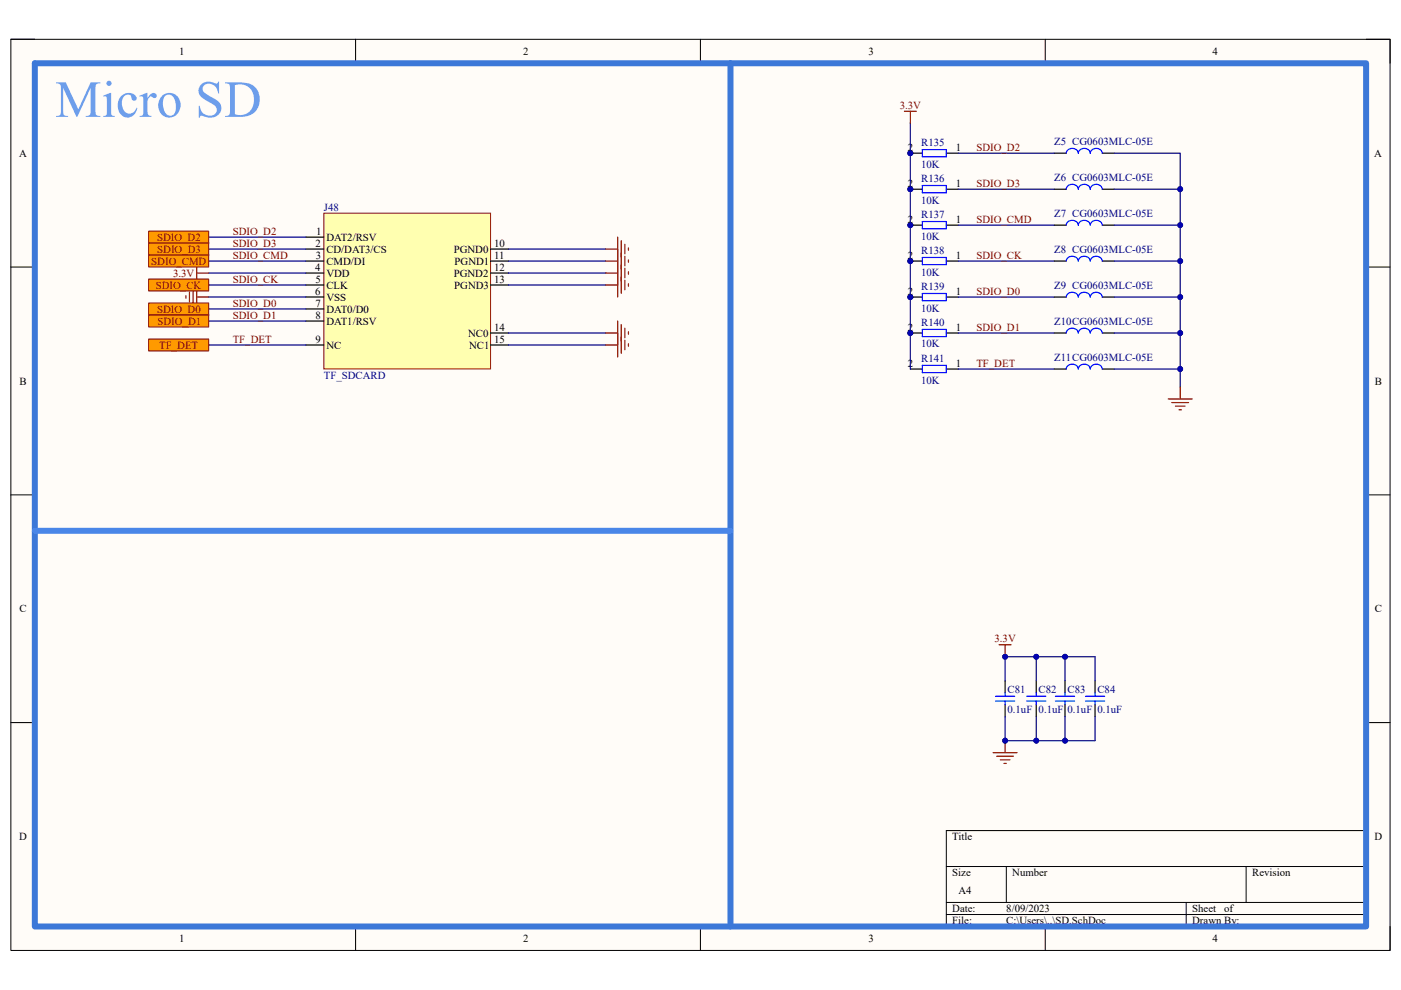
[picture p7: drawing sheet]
<svg xmlns="http://www.w3.org/2000/svg" width="297mm" height="210mm" viewBox="0 0 297 210" stroke-linecap="round" stroke-linejoin="round" font-family="sans-serif">
<path d="M2.3 8.3h292.4v193.3h-292.4z" fill="#fffcf8"/>
<path d="M2.3 8.3h292.4v193.3h-292.4z" fill="none" stroke="#000" stroke-width=".21"/>
<path d="M7.4 13.4h282.2v183.1h-282.2z" fill="#fffcf8"/>
<g fill="none" stroke="#000" stroke-width=".21">
<path d="M2.3 8.3h5.1M7.4 13.4h282.2v183.1h-282.2zM75.4 8.3v5.1M148.5 8.3v5.1M221.6 8.3v5.1M289.6 8.3h5.1v5.1M2.3 56.6h5.1M289.6 56.6h5.1M2.3 105h5.1M289.6 105h5.1M2.3 153.3h5.1M289.6 153.3h5.1"/>
<path d="M289.6 176.2h-89v20.3M75.4 196.5v5.1M148.5 196.5v5.1M200.6 183.8h89M200.6 191.4h89M200.6 194h89M213.4 183.8v7.6M221.6 196.5v5.1M251.5 191.4v5.1M264.2 183.8v7.6M294.7 196.5v5.1"/>
</g>
<path d="M68.7 45.2h35.3v33.1h-35.3z" fill="#ffffb0"/>
<path d="M68.7 45.2h35.3v33.1h-35.3z" fill="none" stroke="#800000" stroke-width=".21"/>
<g fill="none" stroke="#000" stroke-width=".25">
<path d="M223.5 32.5h2.6M233.7 32.5h2.5M64.9 50.3h3.8M64.9 52.8h3.8M64.9 55.4h3.8M64.9 57.9h3.8M104 52.8h3.8M104 55.4h3.8M104 57.9h3.8M64.9 60.5h3.8M64.9 63h3.8M64.9 65.5h3.8"/>
<path d="M64.9 68.1h3.8M64.9 73.2h3.8M104 60.5h3.8M104 73.2h3.8M104 70.6h3.8"/>
</g>
<g fill="none" stroke="#000080" stroke-width=".25">
<path d="M44.3 50.3h20.6M44.3 52.8h20.6M44.3 55.4h20.6M44.3 57.9h20.6M107.8 52.8h20.6M107.8 55.4h20.6M107.8 57.9h20.6M44.3 60.5h20.6M44.3 63h20.6M44.3 65.5h20.6M44.3 68.1h20.6M44.3 73.2h20.6"/>
<path d="M107.8 60.5h20.6M107.8 73.2h20.6M107.8 70.6h20.6"/>
</g>
<g fill="none" stroke="#800000" stroke-width=".25">
<path d="M41.7 57.9h2.6M41.7 56.6v2.6M128.4 52.8h2.6v5.1M128.4 55.4h2.6v5.1h-2.6M128.4 57.9h2.6v5.1M131 50.3v5.1M131.7 51.1v11.1M132.5 51.8v2M132.5 54.4v2M132.5 56.9v2M132.5 59.4v2.1M133.2 52.6v.5"/>
<path d="M133.2 55.1v.5M133.2 57.7v.5M39.4 62.7v.5M40.2 62v2M40.9 61.2v3.6M41.7 63h2.6M41.7 60.5v5M128.4 70.6h2.6v5.1M131 68.1v5.1h-2.6M131.7 68.9v6.1M132.5 69.6v2M132.5 72.2v2"/>
<path d="M133.2 60.2v.5M133.2 70.4v.5M133.2 72.9v.5"/>
</g>
<path d="M226.1 32.5a1.32 1.32 0 0 1 1.2-1 1.32 1.32 0 0 1 1.3 1 1.3 1.3 0 0 1 1.3-1 1.3 1.3 0 0 1 1.3 1 1.3 1.3 0 0 1 1.2-1 1.3 1.3 0 0 1 1.3 1" fill="none" stroke="#00f" stroke-width=".25"/>
<circle cx="193" cy="32.5" r=".51" fill="#000080"/>
<circle cx="193" cy="32.5" r=".51" fill="none" stroke="#000080" stroke-width=".21"/>
<path d="M193 32.5h2.6M200.6 32.5h2.6" fill="none" stroke="#000" stroke-width=".25"/>
<circle cx="193" cy="32.5" r=".51" fill="#000080"/>
<circle cx="193" cy="32.5" r=".51" fill="none" stroke="#000080" stroke-width=".21"/>
<path d="M195.6 31.7h5v1.6h-5zM226.1 40.1a1.31 1.31 0 0 1 1.2-1 1.31 1.31 0 0 1 1.3 1 1.3 1.3 0 0 1 1.3-1 1.3 1.3 0 0 1 1.3 1 1.3 1.3 0 0 1 1.2-1 1.3 1.3 0 0 1 1.3 1" fill="none" stroke="#00f" stroke-width=".25"/>
<path d="M203.2 32.5h20.3" fill="none" stroke="#000080" stroke-width=".25"/>
<path d="M223.5 40.1h2.6M233.7 40.1h2.5" fill="none" stroke="#000" stroke-width=".25"/>
<circle cx="193" cy="40.1" r=".51" fill="#000080"/>
<circle cx="193" cy="40.1" r=".51" fill="none" stroke="#000080" stroke-width=".21"/>
<path d="M193 40.1h2.6M200.6 40.1h2.6" fill="none" stroke="#000" stroke-width=".25"/>
<circle cx="193" cy="40.1" r=".51" fill="#000080"/>
<circle cx="193" cy="40.1" r=".51" fill="none" stroke="#000080" stroke-width=".21"/>
<path d="M195.6 39.3h5v1.6h-5z" fill="none" stroke="#00f" stroke-width=".25"/>
<path d="M236.2 40.1h14" fill="none" stroke="#000080" stroke-width=".25"/>
<circle cx="250.2" cy="40.1" r=".51" fill="#000080"/>
<circle cx="250.2" cy="40.1" r=".51" fill="none" stroke="#000080" stroke-width=".21"/>
<path d="M203.2 40.1h20.3" fill="none" stroke="#000080" stroke-width=".25"/>
<path d="M223.5 47.8h2.6M233.7 47.8h2.5" fill="none" stroke="#000" stroke-width=".25"/>
<path d="M226.1 47.8a1.32 1.32 0 0 1 1.2-1.1 1.32 1.32 0 0 1 1.3 1.1 1.3 1.3 0 0 1 1.3-1.1 1.3 1.3 0 0 1 1.3 1.1 1.3 1.3 0 0 1 1.2-1.1 1.3 1.3 0 0 1 1.3 1.1" fill="none" stroke="#00f" stroke-width=".25"/>
<circle cx="193" cy="47.8" r=".51" fill="#000080"/>
<circle cx="193" cy="47.8" r=".51" fill="none" stroke="#000080" stroke-width=".21"/>
<path d="M193 47.8h2.6M200.6 47.8h2.6" fill="none" stroke="#000" stroke-width=".25"/>
<circle cx="193" cy="47.8" r=".51" fill="#000080"/>
<circle cx="193" cy="47.8" r=".51" fill="none" stroke="#000080" stroke-width=".21"/>
<path d="M195.6 47h5v1.5h-5z" fill="none" stroke="#00f" stroke-width=".25"/>
<path d="M236.2 47.8h14" fill="none" stroke="#000080" stroke-width=".25"/>
<circle cx="250.2" cy="47.8" r=".51" fill="#000080"/>
<circle cx="250.2" cy="47.8" r=".51" fill="none" stroke="#000080" stroke-width=".21"/>
<path d="M203.2 47.8h20.3" fill="none" stroke="#000080" stroke-width=".25"/>
<path d="M223.5 55.4h2.6M233.7 55.4h2.5" fill="none" stroke="#000" stroke-width=".25"/>
<path d="M226.1 55.4a1.32 1.32 0 0 1 1.2-1 1.32 1.32 0 0 1 1.3 1 1.3 1.3 0 0 1 1.3-1 1.3 1.3 0 0 1 1.3 1 1.3 1.3 0 0 1 1.2-1 1.3 1.3 0 0 1 1.3 1" fill="none" stroke="#00f" stroke-width=".25"/>
<circle cx="193" cy="55.4" r=".51" fill="#000080"/>
<circle cx="193" cy="55.4" r=".51" fill="none" stroke="#000080" stroke-width=".21"/>
<path d="M193 55.4h2.6M200.6 55.4h2.6" fill="none" stroke="#000" stroke-width=".25"/>
<circle cx="193" cy="55.4" r=".51" fill="#000080"/>
<circle cx="193" cy="55.4" r=".51" fill="none" stroke="#000080" stroke-width=".21"/>
<path d="M195.6 54.6h5v1.5h-5z" fill="none" stroke="#00f" stroke-width=".25"/>
<path d="M236.2 55.4h14" fill="none" stroke="#000080" stroke-width=".25"/>
<circle cx="250.2" cy="55.4" r=".51" fill="#000080"/>
<circle cx="250.2" cy="55.4" r=".51" fill="none" stroke="#000080" stroke-width=".21"/>
<path d="M203.2 55.4h20.3" fill="none" stroke="#000080" stroke-width=".25"/>
<path d="M223.5 63h2.6M233.7 63h2.5" fill="none" stroke="#000" stroke-width=".25"/>
<path d="M226.1 63a1.32 1.32 0 0 1 1.2-1 1.32 1.32 0 0 1 1.3 1 1.3 1.3 0 0 1 1.3-1 1.3 1.3 0 0 1 1.3 1 1.3 1.3 0 0 1 1.2-1 1.3 1.3 0 0 1 1.3 1" fill="none" stroke="#00f" stroke-width=".25"/>
<circle cx="193" cy="63" r=".51" fill="#000080"/>
<circle cx="193" cy="63" r=".51" fill="none" stroke="#000080" stroke-width=".21"/>
<path d="M193 63h2.6M200.6 63h2.6" fill="none" stroke="#000" stroke-width=".25"/>
<circle cx="193" cy="63" r=".51" fill="#000080"/>
<circle cx="193" cy="63" r=".51" fill="none" stroke="#000080" stroke-width=".21"/>
<path d="M195.6 62.3h5v1.5h-5z" fill="none" stroke="#00f" stroke-width=".25"/>
<path d="M236.2 63h14" fill="none" stroke="#000080" stroke-width=".25"/>
<circle cx="250.2" cy="63" r=".51" fill="#000080"/>
<circle cx="250.2" cy="63" r=".51" fill="none" stroke="#000080" stroke-width=".21"/>
<path d="M203.2 63h20.3" fill="none" stroke="#000080" stroke-width=".25"/>
<path d="M223.5 70.6h2.6M233.7 70.6h2.5" fill="none" stroke="#000" stroke-width=".25"/>
<path d="M226.1 70.6a1.32 1.32 0 0 1 1.2-1 1.32 1.32 0 0 1 1.3 1 1.3 1.3 0 0 1 1.3-1 1.3 1.3 0 0 1 1.3 1 1.3 1.3 0 0 1 1.2-1 1.3 1.3 0 0 1 1.3 1" fill="none" stroke="#00f" stroke-width=".25"/>
<circle cx="193" cy="70.6" r=".51" fill="#000080"/>
<circle cx="193" cy="70.6" r=".51" fill="none" stroke="#000080" stroke-width=".21"/>
<path d="M193 70.6h2.6M200.6 70.6h2.6" fill="none" stroke="#000" stroke-width=".25"/>
<circle cx="193" cy="70.6" r=".51" fill="#000080"/>
<circle cx="193" cy="70.6" r=".51" fill="none" stroke="#000080" stroke-width=".21"/>
<path d="M195.6 69.9h5v1.5h-5z" fill="none" stroke="#00f" stroke-width=".25"/>
<path d="M236.2 70.6h14" fill="none" stroke="#000080" stroke-width=".25"/>
<circle cx="250.2" cy="70.6" r=".51" fill="#000080"/>
<circle cx="250.2" cy="70.6" r=".51" fill="none" stroke="#000080" stroke-width=".21"/>
<path d="M203.2 70.6h20.3M236.2 78.3h14" fill="none" stroke="#000080" stroke-width=".25"/>
<path d="M193 78.3h2.6M200.6 78.3h2.6M223.5 78.3h2.6M233.7 78.3h2.5" fill="none" stroke="#000" stroke-width=".25"/>
<path d="M195.6 77.5h5v1.5h-5zM226.1 78.3a1.31 1.31 0 0 1 1.2-1.1 1.31 1.31 0 0 1 1.3 1.1 1.3 1.3 0 0 1 1.3-1.1 1.3 1.3 0 0 1 1.3 1.1 1.3 1.3 0 0 1 1.2-1.1 1.3 1.3 0 0 1 1.3 1.1" fill="none" stroke="#00f" stroke-width=".25"/>
<circle cx="250.2" cy="78.3" r=".51" fill="#000080"/>
<circle cx="250.2" cy="78.3" r=".51" fill="none" stroke="#000080" stroke-width=".21"/>
<path d="M193 26.1v52.2M203.2 78.3h20.3" fill="none" stroke="#000080" stroke-width=".25"/>
<circle cx="193" cy="70.6" r=".51" fill="#000080"/>
<circle cx="193" cy="70.6" r=".51" fill="none" stroke="#000080" stroke-width=".21"/>
<circle cx="193" cy="63" r=".51" fill="#000080"/>
<circle cx="193" cy="63" r=".51" fill="none" stroke="#000080" stroke-width=".21"/>
<circle cx="193" cy="55.4" r=".51" fill="#000080"/>
<circle cx="193" cy="55.4" r=".51" fill="none" stroke="#000080" stroke-width=".21"/>
<circle cx="193" cy="47.8" r=".51" fill="#000080"/>
<circle cx="193" cy="47.8" r=".51" fill="none" stroke="#000080" stroke-width=".21"/>
<circle cx="193" cy="40.1" r=".51" fill="#000080"/>
<circle cx="193" cy="40.1" r=".51" fill="none" stroke="#000080" stroke-width=".21"/>
<circle cx="193" cy="32.5" r=".51" fill="#000080"/>
<circle cx="193" cy="32.5" r=".51" fill="none" stroke="#000080" stroke-width=".21"/>
<path d="M236.2 32.5h14v49.6" fill="none" stroke="#000080" stroke-width=".25"/>
<circle cx="250.2" cy="40.1" r=".51" fill="#000080"/>
<circle cx="250.2" cy="40.1" r=".51" fill="none" stroke="#000080" stroke-width=".21"/>
<circle cx="250.2" cy="47.8" r=".51" fill="#000080"/>
<circle cx="250.2" cy="47.8" r=".51" fill="none" stroke="#000080" stroke-width=".21"/>
<circle cx="250.2" cy="55.4" r=".51" fill="#000080"/>
<circle cx="250.2" cy="55.4" r=".51" fill="none" stroke="#000080" stroke-width=".21"/>
<circle cx="250.2" cy="63" r=".51" fill="#000080"/>
<circle cx="250.2" cy="63" r=".51" fill="none" stroke="#000080" stroke-width=".21"/>
<circle cx="250.2" cy="70.6" r=".51" fill="#000080"/>
<circle cx="250.2" cy="70.6" r=".51" fill="none" stroke="#000080" stroke-width=".21"/>
<circle cx="250.2" cy="78.3" r=".51" fill="#000080"/>
<circle cx="250.2" cy="78.3" r=".51" fill="none" stroke="#000080" stroke-width=".21"/>
<path d="M191.7 23.6h2.6M193 23.6v2.5M247.7 84.6h5.1M248.5 85.4h3.5M249.2 86.1h2M250 86.9h.5M250.2 82.1v2.5" fill="none" stroke="#800000" stroke-width=".25"/>
<path d="M31.5 64.3h12.8v2.5h-12.8z" fill="#ff9a00"/>
<path d="M31.5 64.3h12.8v2.5h-12.8z" fill="none" stroke="#800000" stroke-width=".21"/>
<path d="M31.5 49h12.8v2.6h-12.8z" fill="#ff9a00"/>
<path d="M31.5 49h12.8v2.6h-12.8z" fill="none" stroke="#800000" stroke-width=".21"/>
<path d="M31.5 51.6h12.8v2.5h-12.8z" fill="#ff9a00"/>
<path d="M31.5 51.6h12.8v2.5h-12.8z" fill="none" stroke="#800000" stroke-width=".21"/>
<path d="M31.5 54.1h12.8v2.5h-12.8z" fill="#ff9a00"/>
<path d="M31.5 54.1h12.8v2.5h-12.8z" fill="none" stroke="#800000" stroke-width=".21"/>
<path d="M31.5 59.2h12.8v2.5h-12.8z" fill="#ff9a00"/>
<path d="M31.5 59.2h12.8v2.5h-12.8z" fill="none" stroke="#800000" stroke-width=".21"/>
<path d="M31.5 66.8h12.8v2.6h-12.8z" fill="#ff9a00"/>
<path d="M31.5 66.8h12.8v2.6h-12.8z" fill="none" stroke="#800000" stroke-width=".21"/>
<path d="M31.5 71.9h12.8v2.5h-12.8z" fill="#ff9a00"/>
<path d="M31.5 71.9h12.8v2.5h-12.8z" fill="none" stroke="#800000" stroke-width=".21"/>
<path d="M154.9 13.4h-147.5v183.1h282.2v-183.1h-134.7v183.1" fill="none" stroke="#3c78d8" stroke-width="1.3"/>
<path d="M7.4 112.6h147.5" fill="none" stroke="#4a86e8" stroke-width="1.3"/>
<path d="M213.1 144.4v2.5M213.1 149.5v2.5M219.7 144.4v2.5M219.7 149.5v2.5M225.8 144.4v2.5M225.8 149.5v2.5M232.2 144.4v2.5M232.2 149.5v2.5" fill="none" stroke="#000" stroke-width=".25"/>
<g fill="none" stroke="#00f" stroke-width=".25">
<path d="M211.1 147.7h4M211.1 148.7h4M213.1 146.9v.8M213.1 148.7v.8M217.7 147.7h4M217.7 148.7h4M219.7 146.9v.8M219.7 148.7v.8M223.8 147.7h4M223.8 148.7h4M225.8 146.9v.8M225.8 148.7v.8"/>
<path d="M230.1 147.7h4.1M230.1 148.7h4.1M232.2 146.9v.8M232.2 148.7v.8"/>
</g>
<path d="M213.1 152v5.1h19.1" fill="none" stroke="#000080" stroke-width=".25"/>
<circle cx="213.1" cy="157.1" r=".51" fill="#000080"/>
<circle cx="213.1" cy="157.1" r=".51" fill="none" stroke="#000080" stroke-width=".21"/>
<circle cx="219.7" cy="157.1" r=".51" fill="#000080"/>
<circle cx="219.7" cy="157.1" r=".51" fill="none" stroke="#000080" stroke-width=".21"/>
<circle cx="225.8" cy="157.1" r=".51" fill="#000080"/>
<circle cx="225.8" cy="157.1" r=".51" fill="none" stroke="#000080" stroke-width=".21"/>
<path d="M219.5 139.3h-6.4v5.1" fill="none" stroke="#000080" stroke-width=".25"/>
<circle cx="213.1" cy="139.3" r=".51" fill="#000080"/>
<circle cx="213.1" cy="139.3" r=".51" fill="none" stroke="#000080" stroke-width=".21"/>
<path d="M219.7 139.3h12.5" fill="none" stroke="#000080" stroke-width=".25"/>
<circle cx="219.7" cy="139.3" r=".51" fill="#000080"/>
<circle cx="219.7" cy="139.3" r=".51" fill="none" stroke="#000080" stroke-width=".21"/>
<circle cx="225.8" cy="139.3" r=".51" fill="#000080"/>
<circle cx="225.8" cy="139.3" r=".51" fill="none" stroke="#000080" stroke-width=".21"/>
<path d="M219.5 139.3h.2v5.1" fill="none" stroke="#000080" stroke-width=".25"/>
<circle cx="219.7" cy="139.3" r=".51" fill="#000080"/>
<circle cx="219.7" cy="139.3" r=".51" fill="none" stroke="#000080" stroke-width=".21"/>
<path d="M225.8 139.3v5.1" fill="none" stroke="#000080" stroke-width=".25"/>
<circle cx="225.8" cy="139.3" r=".51" fill="#000080"/>
<circle cx="225.8" cy="139.3" r=".51" fill="none" stroke="#000080" stroke-width=".21"/>
<path d="M232.2 139.3v5.1M219.7 152v5.1" fill="none" stroke="#000080" stroke-width=".25"/>
<circle cx="219.7" cy="157.1" r=".51" fill="#000080"/>
<circle cx="219.7" cy="157.1" r=".51" fill="none" stroke="#000080" stroke-width=".21"/>
<path d="M225.8 152v5.1" fill="none" stroke="#000080" stroke-width=".25"/>
<circle cx="225.8" cy="157.1" r=".51" fill="#000080"/>
<circle cx="225.8" cy="157.1" r=".51" fill="none" stroke="#000080" stroke-width=".21"/>
<path d="M232.2 152v5.1" fill="none" stroke="#000080" stroke-width=".25"/>
<path d="M211.8 136.8h2.6M213.1 136.8v2.5" fill="none" stroke="#800000" stroke-width=".25"/>
<circle cx="213.1" cy="139.3" r=".51" fill="#000080"/>
<circle cx="213.1" cy="139.3" r=".51" fill="none" stroke="#000080" stroke-width=".21"/>
<path d="M210.6 159.6h5M213.1 157.1v2.5M211.3 160.4h3.6M212.1 161.2h2M212.8 161.9h.6" fill="none" stroke="#800000" stroke-width=".25"/>
<circle cx="213.1" cy="157.1" r=".51" fill="#000080"/>
<circle cx="213.1" cy="157.1" r=".51" fill="none" stroke="#000080" stroke-width=".21"/>
<text font-size="11" fill="#6d9eeb" x="11.7" y="24.8">Micro SD</text>
<g font-size="2.3">
<text x="38" y="11.7">1</text>
<text x="110.9" y="11.7">2</text>
<text x="184.1" y="11.7">3</text>
<text x="257.1" y="11.7">4</text>
<text x="4" y="33.3">A</text>
<text x="192.5" y="32">2</text>
<text x="202.7" y="32">1</text>
<text x="291.4" y="33.3">A</text>
<text x="192.5" y="39.6">2</text>
<text x="202.7" y="39.6">1</text>
<text x="192.5" y="47.3">2</text>
<text x="202.7" y="47.3">1</text>
<text x="66.9" y="52.3">2</text>
<text x="67" y="49.8">1</text>
<text x="69.2" y="51.1">DAT2/RSV</text>
<text x="69.2" y="53.6">CD/DAT3/CS</text>
<text x="96.2" y="53.6">PGND0</text>
<text x="104.8" y="52.3">10</text>
<text x="66.8" y="57.4">4</text>
<text x="66.9" y="60">5</text>
<text x="66.9" y="54.9">3</text>
<text x="69.2" y="56.2">CMD/DI</text>
<text x="69.2" y="58.7">VDD</text>
<text x="96.2" y="58.7">PGND2</text>
<text x="96.4" y="56.2">PGND1</text>
<text x="104.8" y="57.4">12</text>
<text x="104.8" y="54.9">11</text>
<text x="104.8" y="60">13</text>
<text x="192.5" y="54.9">2</text>
<text x="202.7" y="54.9">1</text>
<text x="66.8" y="62.5">6</text>
<text x="66.9" y="65.1">7</text>
<text x="69.2" y="61.3">CLK</text>
<text x="69.2" y="63.8">VSS</text>
<text x="96.3" y="61.3">PGND3</text>
<text x="192.5" y="62.5">2</text>
<text x="202.7" y="62.5">1</text>
<text x="66.9" y="67.6">8</text>
<text x="69.2" y="66.3">DAT0/D0</text>
<text x="69.2" y="68.9">DAT1/RSV</text>
<text x="99.2" y="71.4">NC0</text>
<text x="104.8" y="70.1">14</text>
<text x="192.5" y="70.1">2</text>
<text x="202.7" y="70.1">1</text>
<text x="66.9" y="72.7">9</text>
<text x="69.2" y="74">NC</text>
<text x="99.5" y="74">NC1</text>
<text x="104.8" y="72.7">15</text>
<text x="192.5" y="77.8">2</text>
<text x="202.7" y="77.8">1</text>
<text x="4.1" y="81.6">B</text>
<text x="291.5" y="81.6">B</text>
<text x="4.1" y="129.9">C</text>
<text x="291.5" y="129.9">C</text>
<text x="4.1" y="178.2">D</text>
<text x="201.9" y="178.2">Title</text>
<text x="291.4" y="178.2">D</text>
<text x="201.9" y="185.8">Size</text>
<text x="214.6" y="185.8">Number</text>
<text x="265.5" y="185.8">Revision</text>
<text x="203.2" y="189.7">A4</text>
<text x="201.9" y="193.5">Date:</text>
<text x="201.9" y="196">File:</text>
<text x="213.4" y="193.5">8/09/2023</text>
<text x="213.4" y="196">C:\Users\..\SD.SchDoc</text>
<text x="252.8" y="196">Drawn By:</text>
<text x="252.8" y="193.5">Sheet</text>
<text x="259.6" y="193.5">of</text>
<text x="38" y="199.8">1</text>
<text x="110.9" y="199.8">2</text>
<text x="184.1" y="199.8">3</text>
<text x="257.1" y="199.8">4</text>
</g>
<g font-size="2.3" fill="#800000">
<text x="190.8" y="23.1">3.3V</text>
<text x="207" y="32">SDIO_D2</text>
<text x="207" y="39.6">SDIO_D3</text>
<text x="207" y="47.3">SDIO_CMD</text>
<text x="33.3" y="51.1">SDIO_D2</text>
<text x="33.3" y="53.6">SDIO_D3</text>
<text x="49.3" y="49.8">SDIO_D2</text>
<text x="49.3" y="52.3">SDIO_D3</text>
<text x="32.1" y="56.2">SDIO_CMD</text>
<text x="36.7" y="58.7">3.3V</text>
<text x="49.3" y="54.9">SDIO_CMD</text>
<text x="49.3" y="60">SDIO_CK</text>
<text x="207" y="54.9">SDIO_CK</text>
<text x="33" y="61.3">SDIO_CK</text>
<text x="49.3" y="65.1">SDIO_D0</text>
<text x="207" y="62.5">SDIO_D0</text>
<text x="33.3" y="66.3">SDIO_D0</text>
<text x="33.4" y="68.9">SDIO_D1</text>
<text x="49.3" y="67.6">SDIO_D1</text>
<text x="207" y="70.1">SDIO_D1</text>
<text x="33.8" y="74">TF_DET</text>
<text x="49.3" y="72.7">TF_DET</text>
<text x="207" y="77.8">TF_DET</text>
<text x="210.9" y="136.2">3.3V</text>
</g>
<g font-size="2.3" fill="#000080">
<text x="195.3" y="31">R135</text>
<text x="195.3" y="35.6">10K</text>
<text x="223.5" y="30.7">Z5 CG0603MLC-05E</text>
<text x="195.3" y="38.6">R136</text>
<text x="223.5" y="38.4">Z6 CG0603MLC-05E</text>
<text x="68.7" y="44.7">J48</text>
<text x="195.3" y="43.2">10K</text>
<text x="195.3" y="46.2">R137</text>
<text x="223.5" y="46">Z7 CG0603MLC-05E</text>
<text x="195.3" y="50.8">10K</text>
<text x="195.3" y="53.9">R138</text>
<text x="223.5" y="53.6">Z8 CG0603MLC-05E</text>
<text x="195.3" y="58.4">10K</text>
<text x="195.3" y="61.5">R139</text>
<text x="223.5" y="61.3">Z9 CG0603MLC-05E</text>
<text x="195.3" y="66.1">10K</text>
<text x="195.3" y="69.1">R140</text>
<text x="223.5" y="68.9">Z10CG0603MLC-05E</text>
<text x="195.3" y="73.7">10K</text>
<text x="195.3" y="76.8">R141</text>
<text x="223.5" y="76.5">Z11CG0603MLC-05E</text>
<text x="68.7" y="80.3">TF_SDCARD</text>
<text x="195.3" y="81.3">10K</text>
<text x="213.6" y="146.9">C81</text>
<text x="220.2" y="146.9">C82</text>
<text x="226.3" y="146.9">C83</text>
<text x="232.7" y="146.9">C84</text>
<text x="213.6" y="151.3">0.1uF</text>
<text x="220.2" y="151.3">0.1uF</text>
<text x="226.3" y="151.3">0.1uF</text>
<text x="232.7" y="151.3">0.1uF</text>
</g>
</svg>
